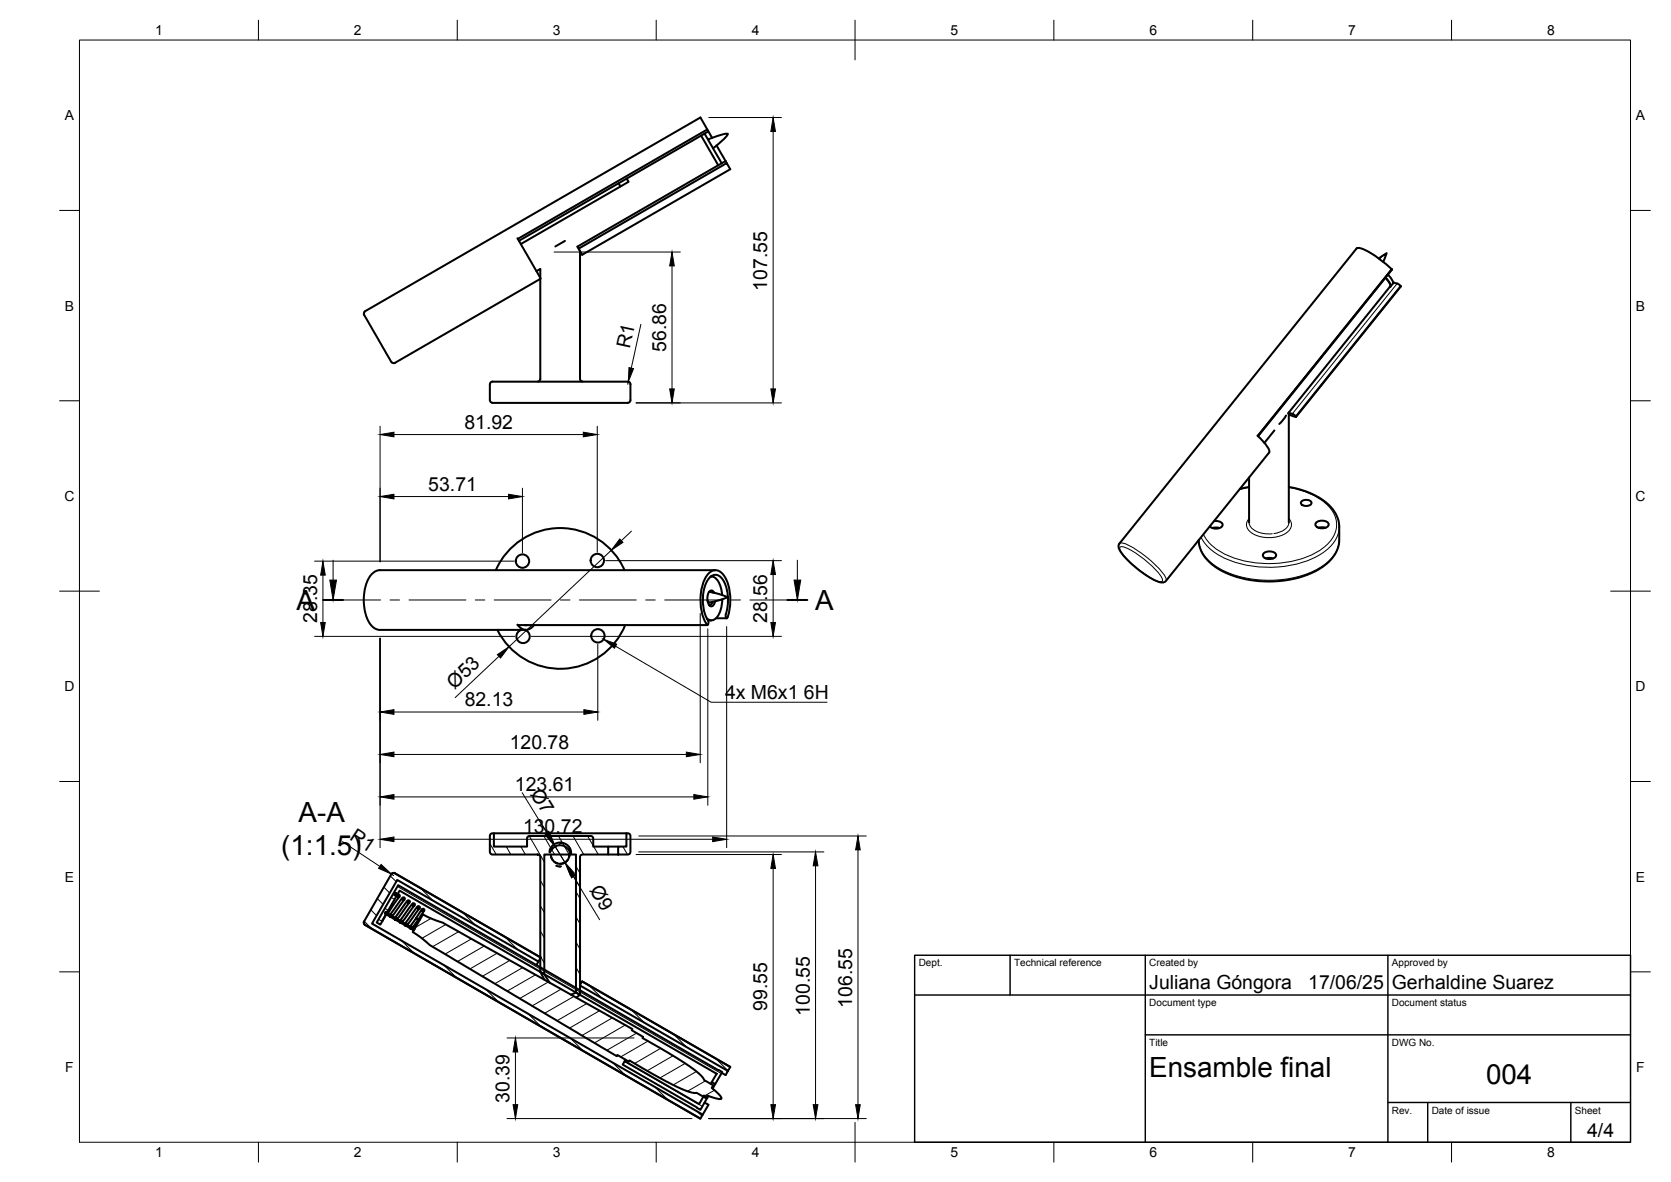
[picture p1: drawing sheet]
<svg xmlns="http://www.w3.org/2000/svg" width="420mm" height="297mm" viewBox="0 0 420 297" stroke-linecap="round" stroke-linejoin="round" font-family="sans-serif">
<!-- layer: Visible -->
<g fill="none" stroke="#000" stroke-width=".51">
<path d="M176.3 34.1l4.3 7.4M177.2 33.6l4.3 7.4M177.8 32.5l-47.6 27.5M178 35a13.8 13.8 0 0 1 5-1.4 13.3 13.3 0 0 1-3.7 3.7M178.1 33l-47.6 27.5M179.1 34.6l-3-5.1-84.3 48.7M180.2 36.6l2.2 3.9M130.1 59.9l5.9 10.1M155.5 46.1l.5 .8M157.6 44.9l.5 .8-27.1 15.6M182.4 40.5l.3 .5M182.4 40.5l-37.2 21.5 .2 .3 .1 .2 37.2-21.5 .9 1.5-37.2 21.5-.9-1.5"/>
<path d="M91.5 79.1l6.9 11.9M91.8 78.2a.67 .67 0 0 0-.2 .9M134.9 68.1l.9-.5v2.2M142 60.5l-2.4 1.4M145.8 63.1l.1 32.1a.67 .67 0 0 0 .6 .7M346.7 64.9l2-1.3-.9 2.2M349 69l1.1 1.4 .1 .9M349.4 72.1l.2-.1a1.91 1.91 0 0 0-.7-1.6l-.5-.6 .5 .6a1.74 1.74 0 0 1 .7 1.6l-25.7 31.9M349.8 67.6l-.6-.6a21.7 21.7 0 0 0-7.5-4.7l-.6 .2-59.6 74.1a1.7 1.7 0 0 0 .3 2.1 24 24 0 0 0 9.9 7.6l.8 .1 .7-.4 25.9-32.2a3.3 3.3 0 0 0-1.5-2.9l-1.4-1.4M349.9 67.6l.1 .1-33.7 41.9M350 67.7v.1M350.2 71.3l-.6 .7"/>
<path d="M350.3 70.9l1.1 .4 .8 .6M352.2 71.9l-26.3 32.8M352.2 71.9l-26.3 32.9M98.4 90.9a.67 .67 0 0 0 .9 .3l36.5-21.1v25.1a.67 .67 0 0 1-.6 .7M123.2 96.6v4M123.8 95.9h34M123.9 95.9a.67 .67 0 0 0-.7 .7M157.9 95.9a.67 .67 0 0 1 .6 .7v4a.67 .67 0 0 1-.6 .6M123.2 100.6a.67 .67 0 0 0 .7 .6M123.8 101.2h34M320.4 108.2l-2.5 3.1M323.4 104.4l-1.7 2.2"/>
<path d="M324.1 103.7v27.6M324.1 104.1l1.1 .5 .7 .1M324.1 103.7l.9 .3M325 104l.9 .7M304.8 132.7l1.1-.1 .7 .1M305.2 131l.6-.1a1.21 1.21 0 0 1 1.6 1.3 2.28 2.28 0 0 1-3.2 .1M314.1 122.4l-2.3 .5M314.1 130.7l-.1 .4M314.1 120v11.3M317.7 139.1a2.2 2.2 0 0 1 3.2 .3 1.45 1.45 0 0 1-2 1.1 1.28 1.28 0 0 1-1.4-1.1zM324.1 122.4a17.2 17.2 0 0 1 11.4 6.2 7 7 0 0 1 1.2 3.8v3.3a9.2 9.2 0 0 1-5.3 7.5 27.1 27.1 0 0 1-25.2-.3 9 9 0 0 1-4.8-7.2M327.2 126.1a1.66 1.66 0 0 1 2.6 .3 1.55 1.55 0 0 1-2.7 0z"/>
<path d="M330.9 131.4a2.2 2.2 0 0 1 3.2 .3 1.45 1.45 0 0 1-1.9 1.1 1.28 1.28 0 0 1-1.5-1.1zM331.5 132.6l1.1-.1 .7 .1M124.7 143.3a17.7 17.7 0 0 1 16.2-10.6 17.7 17.7 0 0 1 16.1 10.6M130.1 157l.1 .1M130.1 157a2.35 2.35 0 0 0 4.2 .1M131.9 158.3a1.68 1.68 0 0 1 1 2.6 1.68 1.68 0 0 1-2.8 0 1.68 1.68 0 0 1 1.1-2.6M131.9 157.1h.7M157.2 157.1a17.7 17.7 0 0 1-15.7 11 17.7 17.7 0 0 1-16.5-9.8M177.8 157l-47.6 .1M178 155.9l.1 .7-.2 .5M178 155.9h.9M178.3 148.7l2.5 .6 2.2 .8-4.5 1.3-.6-.5"/>
<path d="M178.6 152l-.2 .2M178.9 144.9h-.2a2.95 2.95 0 0 1 2.5 2.7l.4 1.9M179.1 148.7l.1 .2M179.2 151.3a.93 .93 0 0 1-.9 .8h.1M179.6 148.9l-.3-.3a1.03 1.03 0 0 0-1.1 .2 1.03 1.03 0 0 0-.3 1l.1 1.5a.84 .84 0 0 0 .5 1 .84 .84 0 0 0 1-.4l.3-.8M179.9 143.3h-84.4a4.1 4.1 0 0 0-3.4 3.5 12 12 0 0 0 1.4 10.5l.7 .6 1.1 .4h36.9M180 155.4h2.7M181.6 150.6a6.2 6.2 0 0 1-2.1 5.2 1.53 1.53 0 0 1-1.8-.4M182.7 155.4l-.2-.9a11.4 11.4 0 0 0-.7-8.8 2.08 2.08 0 0 0-2.1-1.2 2.08 2.08 0 0 0-1.8 1.4 10.8 10.8 0 0 0 .1 10M182.9 155.1l-.2 .3M183 155.1a12.7 12.7 0 0 0-1.1-10.7 2.32 2.32 0 0 0-4.1 .1 12.5 12.5 0 0 0 0 12.5M318.3 140.3l.7-.1 1.1 .1"/>
<path d="M319 140.2h.3M98.4 219.7a.67 .67 0 0 1 .9-.3l36.5 21.2M98.5 219.6l.2-.2h.6l36.7 21.2-.6 1-35.5-20.5-6.4 11 83.2 48-.6 1-84.3-48.7a.63 .63 0 0 1-.2-.9zM123.4 209.6l.8-.2v3.4h8.3v-2.1a.65 .65 0 0 1 .7-.6h15.3a.65 .65 0 0 1 .7 .6v2.1h3.7v1.9h-6.4a.65 .65 0 0 0-.7 .7v34.6l-1-.6v-34.7h-7.9v30.1l-1.1-.6v-28.8a.65 .65 0 0 0-.6-.7h-11.6l-.4-.6v-4zM124.2 209.4h33.3M138.5 214.7l.1 .8 .4 .6a2.32 2.32 0 0 0 2.6 .9 2.32 2.32 0 0 0 1.6-2.3l-.1 .7M138.6 215.4l.3 .6M138.8 212.7l.6-.5 .9-.4a2.53 2.53 0 0 1 3.2 2.8l-1-1.5a2.75 2.75 0 0 0-4.3 1.1l.1-.8zM139.4 216.6l.7 .3M139.8 216.8l.4 .2M139.9 217.6l.9 .1M141.1 217.7h-.4"/>
<path d="M141.6 216.9l-.8 .2M142.2 216.6l-.7 .4M142.8 216l-.5 .6M152.9 212.8h2.5M152.9 214.7h2.5M157.5 209.4h.3a.65 .65 0 0 1 .7 .7v4a.65 .65 0 0 1-.7 .6h-2.4v-1.9h2.1zM91.6 231.5a.67 .67 0 0 0 .2 .9M91.8 232.4l84.3 48.7M97.1 229.8l-1 1.7M97.2 229.8l.7 .5M97.5 229.6l.5 .3M98.3 230.4l.9 .6"/>
<path d="M98.5 227.2l.4 .2M98.6 230.2l.7 .4M99.5 224.4l.3 .4-.4 .3-.2-.2zM99.5 231.2l1 .5M99.9 231l.6 .3M100 224.9l-.3 .2M100.1 222.4l81.5 47-1.8 3-.8-.5 1.2-2.1-79.7-46-4.9 8.6-.9-.6zM100.4 225.4l-3 4.3M100.8 231.9l.9 .6M101.2 231.7l.6 .4M101.3 225.6l-3.2 4.2M101.6 226.2l-3.2 4.2"/>
<path d="M102 232.6l1 .6M102.4 232.4l.7 .4M102.6 226.3l-3.3 4.3M102.9 226.9l-3.2 4.2M103.3 233.4l.5 .2M103.7 233.2h.1M103.8 233.3l.3-.2 .2 .2-.3 .5-.3-.2zM103.8 227l-3.2 4.3M104.2 227.6l-3.3 4.3M104.6 230.7l.6 .4M104.6 230.7l-1.5 2.1M105.1 227.8l-3.2 4.2"/>
<path d="M105.2 231.1l-1.7 2.2M105.2 231.1l.3 .2M105.2 231.1l-1.4 2.1M105.4 228.4l-3.2 4.2M106.1 228.5l-1.5 2.2M106.3 229.8l1.5 .8a47.4 47.4 0 0 1 10 4.9l41.2 23.1-.2 .3 2.9 1.7-.2 .3 8.3 4.8 4.9 3.2 1.6 1.4 .7 1.1 2.3 1.3-.3 .7 2.2 2.2a.41 .41 0 0 1 .1 .6 .41 .41 0 0 1-.6 0l-2.9-.9-.3 .7-2.3-1.4h-1.3l-2.2-.8-5.7-2.8-7.7-4.5-.2 .3-2.9-1.7-.1 .3-40.6-24.1a56.6 56.6 0 0 1-9.6-6.3l-1.1-.8zM106.6 228.9l-1.4 2.2M135.4 241.6l-.5 .9M135.8 244.2l1.1 2M136.9 244.8l1.3 2.2M144.8 249.4l-1.2 .6M145.8 250l-.9 .7"/>
<path d="M146.4 246.6l37.2 21.5M157.1 266.7l18.7 10.8 1.2-2.2 .9 .6-1.8 3-19.5-11.4zM157.3 266.3l-.2 .4M177.2 277.1l.9 .6-1.4 2.4M178.1 275.4l-.2 .5M179 271.9l-.3 .5M179.8 272.4l-.6 1.2M183 269.1l.6-1-37.2-21.5-.6 1 37.2 21.5-.6 1.1-.9-.6"/>
<circle cx="131.4" cy="141" r="1.68"/>
<circle cx="150.2" cy="140.9" r="1.68"/>
<circle cx="150.3" cy="159.8" r="1.68"/>
<circle cx="97.1" cy="229.5" r=".34"/>
<circle cx="98.2" cy="230.1" r=".33"/>
<circle cx="99.5" cy="230.9" r=".34"/>
<circle cx="100.2" cy="225.2" r=".34"/>
<circle cx="100.8" cy="231.6" r=".34"/>
<circle cx="101.5" cy="225.9" r=".33"/>
<circle cx="102" cy="232.3" r=".34"/>
<circle cx="102.7" cy="226.6" r=".34"/>
<circle cx="103.3" cy="233" r=".33"/>
<circle cx="104" cy="227.3" r=".34"/>
<circle cx="105.3" cy="228.1" r=".34"/>
<circle cx="106.4" cy="228.7" r=".33"/>
</g>
<!-- layer: Visible Narrow -->
<path d="M348.7 63.6l-1.8 1.5M349.8 67.6l-33.7 41.9M351.3 71.3l-26.3 32.7M281.5 136.6a2.05 2.05 0 0 1 2 .3 25.5 25.5 0 0 1 9.7 8.4v.7M281.6 137.6a1.79 1.79 0 0 1 2 .3 24.3 24.3 0 0 1 8.5 7.3l.2 .8a1.79 1.79 0 0 1-2-.3 24.3 24.3 0 0 1-8.6-7.3zM314.1 131.3a3.9 3.9 0 0 0 3.9 2.8h1.9M314.1 122.5l-2.5 .5M314.1 130.3a2.25 2.25 0 0 0 .7 3.7 8.4 8.4 0 0 0 9.1-.5 2.13 2.13 0 0 0 .2-3.2M324.1 122.5a17 17 0 0 1 10.8 5.7 6.2 6.2 0 0 1-1 8.5 21.3 21.3 0 0 1-15.4 4.9 21.5 21.5 0 0 1-13.9-4.6l-1.5-1.8-.5-.9M324.1 131.3a3.8 3.8 0 0 1-3.8 2.8M336.7 135.7a9.2 9.2 0 0 1-5.8 7.5 27.7 27.7 0 0 1-24.9-.7 8.7 8.7 0 0 1-4.6-6.8M336.7 132.4a8.7 8.7 0 0 1-4.9 7.1 27.5 27.5 0 0 1-25.7-.2 10.7 10.7 0 0 1-4.1-4.3" fill="none" stroke="#000" stroke-width=".25"/>
<!-- layer: BORDER -->
<g fill="none" stroke="#000" stroke-width=".25">
<path d="M20 10.1h390v276.9h-390zM65 5.1v5M115 5.1v5M165 5.1v5M215 5.1v10M265 5.1v5M315 5.1v5M365 5.1v5M15 52.9h5M410 52.9h5M15 100.7h5M410 100.7h5"/>
<path d="M15 148.6h10M405 148.6h10M15 196.4h5M410 196.4h5M15 244.2h5M410 244.2h5M65 287v5M115 287v5M165 287v5M215 282.1v9.9M265 287v5M315 287v5"/>
<path d="M365 287v5"/>
</g>
<!-- layer: TITLEBLOCK -->
<path d="M230 240.1h180v46.9h-180zM230 250h180M254 240.1v9.9M288 240.1v46.9M349 240.1v46.9M288 260.1h122M349 277.1h61M359 277.1v9.9M395 277.1v9.9" fill="none" stroke="#000" stroke-width=".36"/>
<!-- layer: Hatching -->
<g fill="none" stroke="#000" stroke-width=".25">
<path d="M123.2 212l1.6 2.7M127.3 212.8l1.1 1.9M131 212.8l1.1 1.9M133.1 210.1l3.8 6.5M136.7 210.1l2.7 4.6M140.4 210.1l2.7 4.6M140.9 211.7l-.4 .7M143.5 213.6l-.3 .4M144.1 210.1l2.7 4.6M144.8 217.7l1 1.7M147.7 210.1l1.5 2.4M149.3 212.8l1.1 1.9"/>
<path d="M156.6 212.8l1.2 1.9M91.6 231.5l1.9 1.9M93.2 228.6l1.5 1.5M94.9 225.8l1.4 1.5M95.2 231l.9 .6M96.5 223l1.5 1.4M96.8 228.3l.8 .5M98.1 220.1l1.5 1.5M98.4 225.5l.8 .5M98.5 229.9l-.4 .5M99.6 224.4l-.3 .3M99.9 222.8l81.5 47"/>
<path d="M101 236.4l3.1 3.2M104.2 233.2l-.4 .5M105.2 227.7l-.3 .3M105.7 223.1l3.1 3.2M108.4 230.8l-4 2.3M112.1 232.3l-6 3.5M115.3 234.1l-6.5 3.8M116.3 229.3l3.2 3.1M118.6 235.9l-6.7 3.9M121.8 237.7l-6.8 3.9M125 239.6l-6.8 3.9M126.9 235.4l3.2 3.2"/>
<path d="M135.8 233.9l1.1 1.8M135.8 227.6l1.1 1.7M135.8 221.2l1.1 1.8M144.8 236.8l1 1.7M144.8 230.4l1 1.7M144.8 224.1l1 1.7M111.6 242.5l3.2 3.2M122.2 248.7l3.2 3.1M128.2 241.3l-6.9 4M131.4 243.1l-7 4.1M132.8 254.8l3.2 3.2M134.7 245l-7.1 4.1"/>
<path d="M135.8 240.3l1.1 1.7M137.9 246.8l-7.2 4.1M141.1 248.6l-7.3 4.2M144.3 250.4l-7.4 4.2M144.8 243.1l1 1.7M147.6 252.2l-7.5 4.3M148.1 247.7l3.2 3.1M150.8 254l-7.6 4.4M154 255.8l-7.7 4.4M157.2 257.6l-7.7 4.5M158.8 253.8l3.2 3.2M160.1 259.6l-7.5 4.3"/>
<path d="M169.4 259.9l3.2 3.2M143.4 260.9l3.2 3.2M154.1 267l3.2 3.2M157 266.7l19.6 11.3M162.9 261.6l-6.8 4M164.7 273.2l3.2 3.2M166.1 263.4l-6.5 3.9M169.2 265.3l-6.5 3.8M172.3 267.2l-6.4 3.7M175.1 269.3l-5.9 3.4M175.3 279.3l1.2 1.2M177.4 271.6l-4.6 2.6"/>
<path d="M179.7 274l-2.9 1.6M180 266.1l3 3"/>
</g>
<!-- layer: Section Lines -->
<path d="M81.3 150.8h5M198 150.8h5" fill="none" stroke="#000" stroke-width=".51"/>
<g fill="none" stroke="#000" stroke-width=".25">
<path d="M83.8 140.8v5M86.3 150.8h9.4M98.1 150.8h2.4M102.8 150.8h14.3M119.5 150.8h2.4M124.3 150.8h14.3M140.9 150.8h2.4M145.7 150.8h14.3M162.4 150.8h2.3M167.1 150.8h14.3M183.8 150.8h2.4M188.6 150.8h9.4"/>
<path d="M200.5 140.8v5"/>
</g>
<path d="M82.9 145.8h1.7l-.8 5zM199.7 145.8h1.6l-.8 5z" fill="#000" stroke="#000" stroke-width=".25"/>
<!-- layer: FD_Dimensions -->
<g fill="none" stroke="#000" stroke-width=".25">
<path d="M178.2 29.5h18.3M194.4 33v64.7M139.3 63.3h31.8M169 66.8v30.9M158 95.9l-.2 .7M161.1 81.5l-2.4 11M95.6 107.1v34.1M99.1 109.2h47.6M150.2 107.1v31.7M159.9 101.2h36.6M99.1 124.8h28.8M131.4 122.7v16.2"/>
<path d="M153.7 138.3l-25.7 24.2M158.8 133.5l-2.6 2.4M79.1 159.9h50.3M79.1 141h50.2M81.2 144.5v11.9M133.6 159.9h62.9M152.3 140.9h44.2M176.1 154.2v37.5M178 158v44.4M182.7 157.5v55.5M194.4 144.4v12M95.6 160.4v52.6"/>
<path d="M99.1 178.9h47.7M125.5 164.9l-11.1 10.4M150.3 161.9v19.1M99.1 189.6h73.5M131.3 199.2l6.5 10.6M86.1 211.5l9.4 6.2M98.4 219.7l.6 .3M99.1 210.9h80.1M99.1 200.3h75.4M135.7 206.2l1.8 3M139.3 212.2l3.1 5.1M139.6 212.8l2.4 3.9"/>
<path d="M143.9 219.7l1.8 3M159.9 214.7h36.6M160.6 210.1h57.2M160.6 214.1h46.6M194.4 218.2v59.4M205.1 217.6v60M215.7 213.6v64M144.2 220.3l6.6 10.8M127.5 260.8h31.9M129.6 264.4v13.2M127.5 281.1h46.5M178.2 281.1h39.6"/>
</g>
<g fill="#000" stroke="#000" stroke-width=".25">
<path d="M194.4 29.5l.6 3.5h-1.2zM169 63.3l.5 3.5h-1.1zM158.2 92.4l1.1 .2-1.3 3.3zM168.4 97.7h1.1l-.5 3.5zM193.8 97.7h1.2l-.6 3.5zM95.6 109.2l3.5-.6v1.2zM146.7 108.6l3.5 .6-3.5 .6zM95.6 124.8l3.5-.6v1.2zM127.9 124.2l3.5 .6-3.5 .6zM155.8 135.5l.8 .8-2.9 2zM80.6 156.4h1.2l-.6 3.5zM81.2 141l.6 3.5h-1.2z"/>
<path d="M193.8 156.4h1.2l-.6 3.5zM194.4 140.9l.6 3.5h-1.2zM95.6 178.9l3.5-.6v1.2zM125.1 164.5l2.9-2-2.1 2.9zM146.8 178.3l3.5 .6-3.5 .6zM95.6 200.3l3.5-.6v1.1zM95.6 189.6l3.5-.6v1.2zM172.6 189l3.5 .6-3.5 .6zM174.5 199.7l3.5 .6-3.5 .5zM95.8 217.2l2.6 2.5-3.2-1.5zM95.6 210.9l3.5-.6v1.2zM137 209.5l1-.6 1.3 3.3z"/>
<path d="M137.3 210.1l1-.6 1.3 3.3zM142 216.7l2.4 2.7-1 .6zM142.4 217.3l2.3 2.7-1 .6zM179.2 210.3l3.5 .6-3.5 .6zM194.4 214.7l.6 3.5h-1.2zM205.1 214.1l.6 3.5h-1.2zM215.7 210.1l.6 3.5h-1.2zM129 277.6h1.2l-.6 3.5zM129.6 260.8l.6 3.6h-1.2zM193.8 277.6h1.2l-.6 3.5zM204.5 277.6h1.2l-.6 3.5zM215.1 277.6h1.2l-.6 3.5z"/>
</g>
<!-- layer: Hole Notes -->
<path d="M151.8 160.6l3.3 1.3-.6 1z" fill="#000" stroke="#000" stroke-width=".25"/>
<path d="M154.8 162.4l24 14.1h29.1" fill="none" stroke="#000" stroke-width=".25"/>
<g font-size="7">
<text x="74.6" y="153.3">A</text>
<text x="205" y="153.3">A</text>
<text x="75.1" y="206.5">A-A</text>
<text x="70.7" y="214.9">(1:1.5)</text>
<text x="289" y="270.6">Ensamble final</text>
<text x="373.7" y="272.3">004</text>
</g>
<g font-size="4.9">
<text x="192.9" y="73" transform="rotate(-90 192.9 73)">107.55</text>
<text x="158.3" y="87.8" transform="rotate(-78 158.3 87.8)">R1</text>
<text x="167.5" y="88.4" transform="rotate(-90 167.5 88.4)">56.86</text>
<text x="116.8" y="107.7">81.92</text>
<text x="107.7" y="123.3">53.71</text>
<text x="79.7" y="156.6" transform="rotate(-90 79.7 156.6)">28.35</text>
<text x="192.9" y="156.5" transform="rotate(-90 192.9 156.5)">28.56</text>
<text x="114.3" y="173.4" transform="rotate(-43 114.3 173.4)">Ø53</text>
<text x="116.8" y="177.5">82.13</text>
<text x="182.3" y="175.8">4x M6x1</text>
<text x="202.1" y="175.8">6H</text>
<text x="128.2" y="188.1">120.78</text>
<text x="129.5" y="198.8">123.61</text>
<text x="133.2" y="199.4" transform="rotate(58 133.2 199.4)">Ø7</text>
<text x="131.5" y="209.5">130.72</text>
<text x="87.7" y="210.9" transform="rotate(34 87.7 210.9)">R1</text>
<text x="148.1" y="223.7" transform="rotate(59 148.1 223.7)">Ø9</text>
<text x="289" y="248.5">Juliana Góngora</text>
<text x="329" y="248.5">17/06/25</text>
<text x="350" y="248.5">Gerhaldine Suarez</text>
<text x="192.9" y="254" transform="rotate(-90 192.9 254)">99.55</text>
<text x="203.6" y="255.2" transform="rotate(-90 203.6 255.2)">100.55</text>
<text x="214.3" y="253.2" transform="rotate(-90 214.3 253.2)">106.55</text>
<text x="128.1" y="277.1" transform="rotate(-90 128.1 277.1)">30.39</text>
<text x="399.1" y="285.7">4/4</text>
</g>
<g font-size="3.5">
<text x="39" y="8.8">1</text>
<text x="89" y="8.8">2</text>
<text x="139" y="8.8">3</text>
<text x="189" y="8.8">4</text>
<text x="239" y="8.8">5</text>
<text x="289" y="8.8">6</text>
<text x="339" y="8.8">7</text>
<text x="389" y="8.8">8</text>
<text x="16.3" y="30.2">A</text>
<text x="411.3" y="30.2">A</text>
<text x="16.3" y="78">B</text>
<text x="411.3" y="78">B</text>
<text x="16.2" y="125.9">C</text>
<text x="411.2" y="125.9">C</text>
<text x="16.2" y="173.7">D</text>
<text x="411.2" y="173.7">D</text>
<text x="16.3" y="221.6">E</text>
<text x="411.3" y="221.6">E</text>
<text x="16.4" y="269.4">F</text>
<text x="411.4" y="269.4">F</text>
<text x="39" y="290.8">1</text>
<text x="89" y="290.8">2</text>
<text x="139" y="290.8">3</text>
<text x="189" y="290.8">4</text>
<text x="239" y="290.8">5</text>
<text x="289" y="290.8">6</text>
<text x="339" y="290.8">7</text>
<text x="389" y="290.8">8</text>
</g>
<g font-size="2.5">
<text x="231" y="242.9">Dept.</text>
<text x="255" y="242.9">Technical reference</text>
<text x="289" y="242.9">Created by</text>
<text x="350" y="242.9">Approved by</text>
<text x="289" y="252.8">Document type</text>
<text x="350" y="252.8">Document status</text>
<text x="289" y="262.9">Title</text>
<text x="350" y="262.9">DWG No.</text>
<text x="350" y="279.9">Rev.</text>
<text x="360" y="279.9">Date of issue</text>
<text x="396" y="279.9">Sheet</text>
</g>
</svg>
